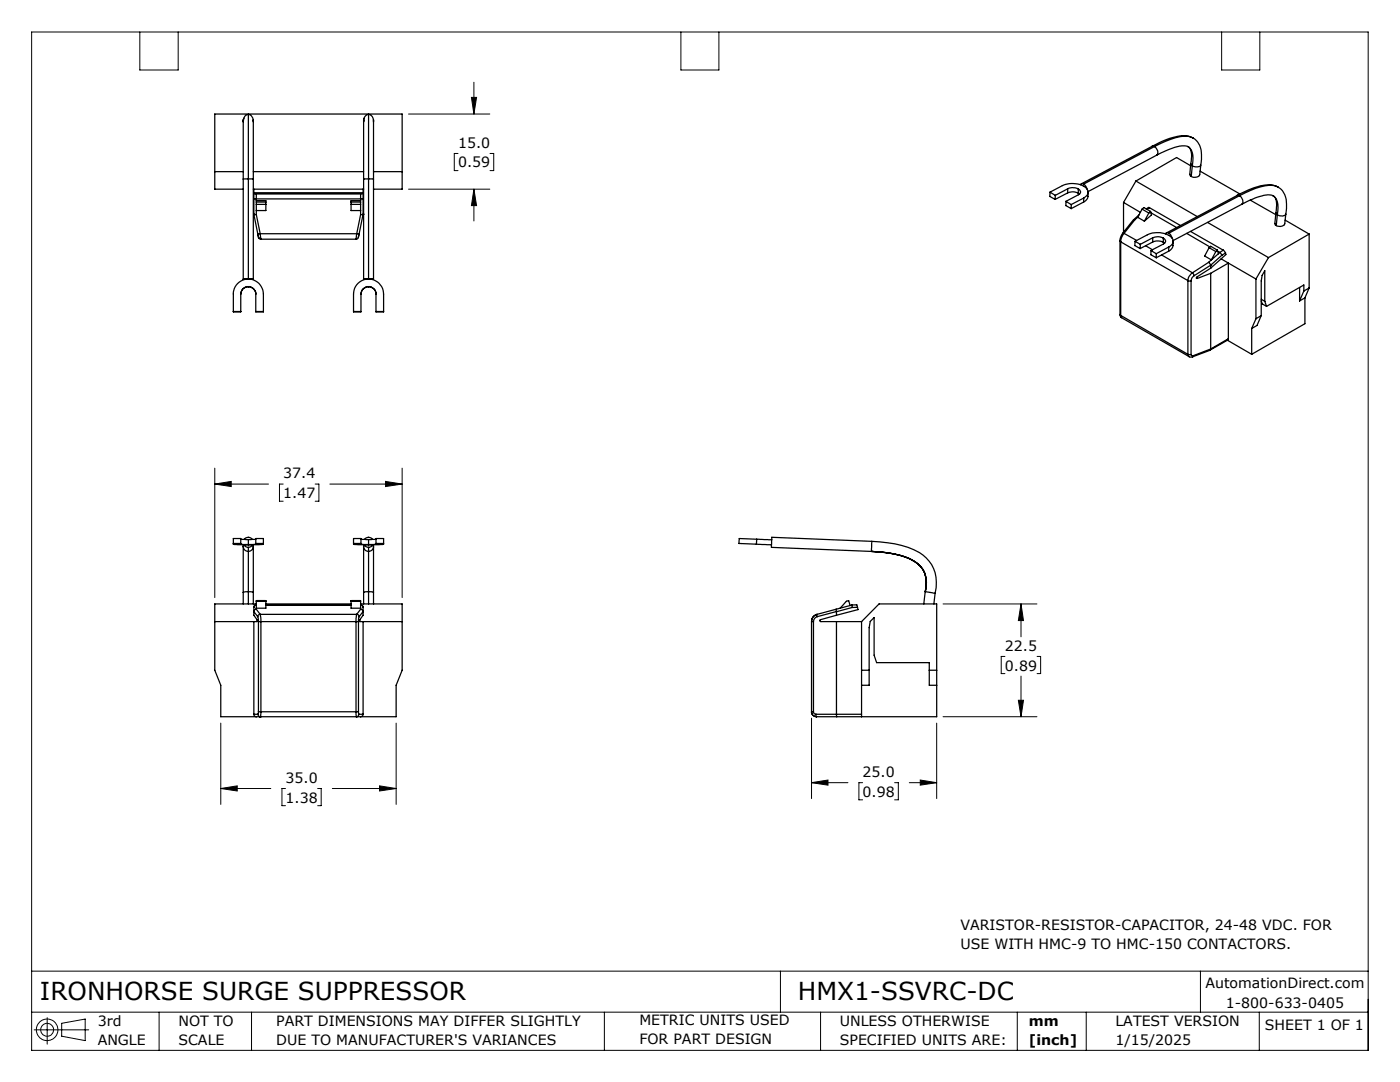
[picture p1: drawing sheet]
<svg xmlns="http://www.w3.org/2000/svg" width="279mm" height="216mm" viewBox="0 0 279 216" stroke-linecap="round" stroke-linejoin="round" font-family="sans-serif">
<g fill="none" stroke="#000" stroke-width=".25">
<path d="M42.9 34.3h5.6M48.5 23.8v.3M48.5 24.1v.2M48.5 35.7v20M48.5 37.7h-5.6v-14.9h37.4v14.9h-5.8M48.5 24.1l.1 .2M48.6 23.6l-.1 .5M49.6 22.8a1.44 1.44 0 0 1 1 1.8v11.1M49.6 22.8a1.63 1.63 0 0 0-1.1 2v10.9M49.6 35.7h-1.1M49.6 35.7h1M49.6 22.8v12.9"/>
<path d="M49.6 35.7v20M50.6 23.8v.5M50.6 35.7v20M50.6 34.3h22M50.6 37.7h22M50.7 39.6h21.8M50.7 38.6l.5 .1M50.7 37.7v5.1M50.7 38.5h21.8M51.2 38.7v4.1M51.2 38.7h20.8M72 38.7v4.1"/>
<path d="M72.5 38.6l-.5 .1M72.5 37.7v5.1M72.6 23.8v.3M72.6 24.1v.2M72.6 35.7v20M72.7 23.6l-.1 .5M73.6 22.8a1.37 1.37 0 0 1 .9 1.8v11.1M73.6 22.8a1.58 1.58 0 0 0-1 2v10.9M73.6 35.7h.9M73.6 35.7h-1M73.6 22.8v12.9M73.6 35.7v20"/>
<path d="M74.5 23.8v.5M74.5 35.7v20M74.5 34.3h5.8M209.5 38.3l2.5-1.3a4.6 4.6 0 0 1 4.9 .7 1.16 1.16 0 0 1-.6 1.8M209.5 38.3l1.1 .7M209.5 38.3v.9l1.1 .6M210.6 39v.8M213.1 37.7a2.24 2.24 0 0 1 2.1 0M213.1 38.5a2.4 2.4 0 0 1 2.1 .1M213.1 37.7l-2.5 1.3M213.1 37.7v.8M213.1 38.5l-2.5 1.3"/>
<path d="M215.2 37.7a.6 .6 0 0 1 .5 .6 .6 .6 0 0 1-.5 .6l-2.5 1.3M215.2 38.6l.2 .1M215.2 37.7v.9M216.3 36.7l.4 .5 .3 .5M216.3 36.7h-.5l-.2 .2M216.3 39.5l-2.5 1.3M216.3 39.5v.8M217.1 38.4a1.57 1.57 0 0 1-.8 1.9M226.7 36.1l12.2 7.1M226.7 36.1l-2.5 4.3M229.9 29.2h.5M229.9 29.2l-14.1 7.5"/>
<path d="M230.4 29.2a1.16 1.16 0 0 1 .4 1.8M230.4 29.2l-14.1 7.5M230.8 31a11.9 11.9 0 0 1 5.3-1.9 1.32 1.32 0 0 1 1.7 1.4l-.3 4.3 .2 .4M230.8 31l-13.7 7.2M237.1 29.3l.1 .1a3.1 3.1 0 0 1 .9 2.8l-.2 .9M237.6 33.1l-2.8-1.7-8.1 4.7M237.7 32.7l.2 .4M237.9 33.1l-.2 2.1M238 27.5l-1.2-.4a12 12 0 0 0-6.9 2.1M238.1 27.5v.1M238.1 27.6a3.8 3.8 0 0 1 1.7 3.7l-.4 3.6a1.2 1.2 0 0 1-1.7 .3M238.1 27.6v-.1a5.3 5.3 0 0 0-4.5 .3l-3.2 1.4"/>
<path d="M239.5 34.1l7.9 4.6M239.6 32.9a1.22 1.22 0 0 1-1.7 .2M247.4 39.1a1.16 1.16 0 0 1 .4 1.7M247.4 39.1l-.5-.1-14.1 7.5M247.4 39.1l-14.1 7.4M249.5 39.9l5.1 2.9M254.1 39.1a2.66 2.66 0 0 1 .9 3l-.1 .8M255 37.3a6.3 6.3 0 0 0-5.2 .3l-2.9 1.4M255.1 37.3v.1M255.1 37.4a3.8 3.8 0 0 1 1.7 3.7l-.2 1.7a1.25 1.25 0 0 1-1.7 .1M255.1 37.4a4 4 0 0 0-3.5-.1l-2 .7-2.2 1.1M49.6 55.7a3 3 0 0 0-3 3v3.5h1.4v-3.5a1.49 1.49 0 0 1 1.6-1.5"/>
<path d="M49.6 55.7a3 3 0 0 1 3 3v3.5h-1.6v-3.5a1.49 1.49 0 0 0-1.4-1.5M49.6 57.2a1.49 1.49 0 0 0-1.6 1.5M49.6 57.2a1.49 1.49 0 0 1 1.4 1.5M49.6 55.7h-1.1h.5M49.6 55.7h1h-.5M49.6 57.2h.1M50.7 42.8h.5M50.7 42.8h.1M50.7 42.8l.7 3.8M51.2 40h1.9v2h-1.9M51.2 40.3h1.9M51.2 40.8h1.9"/>
<path d="M51.2 42.8l.7 3.8M51.4 46.6l.3 .9M51.4 46.6h.5M51.4 46.6l.2 .7M51.6 47.3l.1 .3 .4 .1M51.9 46.6l.2 1.1M51.9 46.6h19.3M52.1 47.7h18.9M70.1 40.3h1.9M70.1 40.8h1.9M71.2 46.6l-.2 1.1M71.7 46.6a.95 .95 0 0 1-.7 1.1"/>
<path d="M71.7 46.6h-.5M71.7 46.6l-.2 .7M72 40h-1.9v2h1.9M72 42.8l-.8 3.8M72.5 42.8h-.5M72.5 42.8h.1M72.5 42.8l-.8 3.8M73.6 55.7a3 3 0 0 0-3 3v3.5h1.4v-3.5a1.49 1.49 0 0 1 1.6-1.5M73.6 55.7a3 3 0 0 1 3 3v3.5h-1.6v-3.5a1.43 1.43 0 0 0-1.4-1.5M73.6 57.2a1.55 1.55 0 0 0-1.6 1.5M73.6 57.2a1.49 1.49 0 0 1 1.4 1.5M73.6 55.7h.9h-.4"/>
<path d="M73.6 55.7h-1h.4M73.6 57.2h.1M212.7 40.2l1.1 .6M212.7 40.2v.8l1.1 .6M213.8 40.8v.8M216.3 40.3l-2.5 1.3M223.5 48l.2 .3M223.5 48v14.8l.2 .1M223.7 48.3l13.4 7.7M223.7 48.3v14.6M224 46.6l-.4 .8-.1 .6M224 46.6h.3"/>
<path d="M224.2 40.4l3.4 2M224.2 40.4v6M224.3 46.6l-.5 .8-.1 .9M224.3 46.6l2.5 1.4M226.2 43.9l-2.2 2.7M226.2 43.9h.3M226.5 43.9l-2.2 2.7M226.5 48.2l2.5-1.4a4.3 4.3 0 0 1 5 .9 1.19 1.19 0 0 1-.7 1.6M226.5 48.2l1.1 .6M226.5 48.2v.8l1 .6M227 43.4l1.4 .7M227 43.4l-.5 .5"/>
<path d="M227.3 42.9l-1.1 1M227.6 48.8l-.1 .8M227.9 41.7l1.4 .8M227.9 41.7l-.9 1.7M227.9 41.7l.4-.3 1.3 .8M228.6 49l1.4 .8M229.3 42.5l-.9 1.6M229.4 41.5l-.2-.1-.5 .3M229.4 41.5l6.1 3.5M229.4 41.5l-.5 .3M229.6 42.2l.2 .7-1.4 1.2M229.6 42.2l-.3 .3"/>
<path d="M229.7 42.4l5.1 3M229.7 50l1.1 .6M229.7 50v.8l1.1 .6M230 47.4a2.4 2.4 0 0 1 2.2 .1M230 48.3a2.54 2.54 0 0 1 2.2 0M230 47.4l-2.4 1.4M230 47.4v.9M230 48.3l-2.5 1.3M230.8 50.6v.8M231.8 50.9l6.2 3.5M232.2 47.5a.6 .6 0 0 1 .4 .6 .6 .6 0 0 1-.4 .6l-2.5 1.3M232.2 48.3l.2 .2"/>
<path d="M232.2 47.5v.8M233.2 50.1l-2.4 1.3M233.3 46.5l.3 .3 .3 .7M233.3 46.5l-.4-.1-.3 .3M233.3 49.3l-2.5 1.3M233.3 49.3l-.1 .8M234.1 48.2a1.61 1.61 0 0 1-.9 1.9M236.8 46.6l4.7 2.7M237.1 56h.6M237.1 56v14.7M237.6 46.2l6.5 3.7M237.7 56v14.7"/>
<path d="M238 54.4l.3 .6M238 54.4a1.97 1.97 0 0 0-.9 1.6M238.3 55a1.24 1.24 0 0 0-.6 1M238.8 55.5l.1 .1M241 44.4l12.2 7M241.2 52.4l.4 .5M241.2 52.4l-3.2 2M241.3 49.4l-.9 1.7 1.4 .8 .8-1.7M241.3 49.4l1.3 .8M241.3 49.4l.3-.3 1.4 .8M241.6 52.9h.1M241.6 53.5l-2.8 2"/>
<path d="M241.6 52.9l-3.3 2.1M241.6 52.9v.6M241.6 54.5v15.1M241.6 54.5l-2.7 1.1M243 49.9l-.4 .3M243 49.9l.2 .7M243 50.2l.4 .2M243.2 50.6l-2 1.8M243.4 50.4l.4 .5M243.4 50.4l-.2 .2M243.7 51.6l1.4 .9M243.8 50.9l-2.2 2"/>
<path d="M244.1 49.9l.5 .6M244.1 49.9l-.7 .5M244.6 50.5l-.8 .4M244.6 50.5l.1 .3-3.1 2.7M245.1 52.5l5.5 3.2M245.1 52.5l-3.5 2M245.1 52.5v15.1M247.8 40.8a12.2 12.2 0 0 1 5.5-1.9 1.5 1.5 0 0 1 1.5 1.8l-.2 1.8M247.8 40.8l-13.7 7.2M250.6 55.7v7.9M251.7 59.7l.7 .4M253.2 51.4l-2.6 4.3"/>
<path d="M254.6 42.5l.3 .4M254.6 42.5l-.2 2.2 .3 .3M254.9 42.9l-.2 2.1M256.5 43.9l4.8 2.8M256.6 42.7l-.2 1.9a1.16 1.16 0 0 1-1.7 .4M259.4 57.4v2.6M260.2 58.1v-1.2l-7.4 4.2M260.2 58.1l-.8 1.9M260.4 59.4l-1 .6M260.4 59.4v5.2l-10.6 6.1M261.3 46.7l-8.1 4.7M261.3 46.7v10.8"/>
<path d="M261.3 57.5l-1.1 .6M261.3 57.5l-.9 1.9M46.6 62.2h1.4M51 62.2h1.6M70.6 62.2h1.4M75 62.2h1.6M223.5 62.7v.3l.3 .4M223.7 62.9l.1 .5M223.7 62.9l13.4 7.8M223.8 63.4l13.5 7.8M237.1 70.7h.6M237.1 70.7l.2 .5"/>
<path d="M237.3 71.2h.8M237.7 70.7l.1 .3h.3M238.1 71l-.1 .2M241.6 69.6l-.1 .3-3.5 1.3M241.6 69.6l-3.5 1.4M244.9 67.9l4.9 2.8M245.1 67.6l-.1 .2-3.5 2M245.1 67.6l-3.5 2M249.8 65.5v5.2M250.6 63.6l-.8 1.9M251.7 63l-1.1 .6M251.7 60l.2 .6 .9 .5"/>
<path d="M251.7 63l-.8 1.9-1.1 .6M252.4 60.1l.4 1M252.4 60.1v-6.1l-.5 1-.2 1.1v6.9M46.6 107.5h1.4v1.1l.6 .1 2.4-.1v-1.1h1.6v1.1l-2.3 .1-3.7-.1zM46.6 108.4h1.4M48 107.6l1.6 .1M48.5 109v9.2M48.5 109l.4 .8 .7 .2M48.5 108.7v.3M48.5 118.2v2.3M48.7 108.7l.4 .4 .5 .1M48.7 107.6a1.02 1.02 0 0 1 1.7 0"/>
<path d="M49.6 118.1l1 .1M49.6 110v8.1M49.6 118.1l-1.1 .1M49.6 107.7v1M49.6 109.2v.8M49.6 118.1v2.4M50.4 108.7l-.4 .4-.4 .1M50.6 109v9.2M50.6 109l-.4 .8-.6 .2M50.6 108.7v.3M50.6 118.2v2.3M51 107.6l-1.4 .1"/>
<path d="M51 108.4h1.6M51.2 120h1.9M70.1 120h1.9M70.6 107.5h1.4v1.1l.6 .1 2.4-.1v-1.1h1.6v1.1l-2.3 .1h-3.5l-.2-.1zM70.6 108.4h1.4M72 107.6l1.6 .1M72.6 109v9.2M72.6 109v.5l.3 .3 .7 .2M72.6 108.7v.3M72.6 118.2v2.3M72.7 108.7l.2 .3 .7 .2M72.7 107.6a.99 .99 0 0 1 1.7 0"/>
<path d="M73.6 118.1l.9 .1M73.6 110v8.1M73.6 118.1l-1 .1M73.6 107.7v1M73.6 109.2v.8M73.6 118.1v2.4M74.4 108.7l-.2 .3-.6 .2M74.5 109v9.2M74.5 109v.5l-.3 .3-.6 .2M74.5 108.7v.3M74.5 118.2v2.3M75 107.6l-1.4 .1"/>
<path d="M75 108.4h1.6M151 108.6l3 .1M151 107.6l3 .1M151 107.6v1M151 107.6l-3.5-.1v.9l3.5 .2M173.9 110a17.4 17.4 0 0 1 8.8 2.1 5 5 0 0 1 2.1 5.3l-.1 .7 1.9 .3M173.9 110h.1M173.9 110a16.1 16.1 0 0 1 9.2 2.5 5.3 5.3 0 0 1 1.5 5.6l-.2 2.4M174 108a18.7 18.7 0 0 1 10.2 2.8 7 7 0 0 1 2.4 7.6M174 108l-20-.8v1.6v.4l19.9 .8M174 108l-.1 2M186.6 118.4l-.2 2.1"/>
<path d="M50.7 121.2v1.6l.6 .9v.3h-8.4M50.7 124v18.5M51.2 121.6l-.4 .1-.1 .3 .7 1M51.2 120.7a.48 .48 0 0 0-.5 .5M51.2 120.5h-8.3v13.2l1.2 3v6.3h35v-6.3l1.2-3v-13.2h-8.3M51.2 121.6l.7 1M51.2 121.4h1.9v-1.6h-1.9v1.8M51.4 123l.2 1M51.6 124h.5M51.6 124v18M51.9 122.6l-.3 .1-.2 .3M51.9 122.6l.2 1.4"/>
<path d="M51.9 122.6h19.3M52.1 124h18.9M52.1 124v18M53.1 120.7h17M53.1 120.5h17M71 124h.5M71 124v18M71.2 122.6l.3 .1 .2 .3M71.2 122.6l-.2 1.4M71.5 124v18M71.7 123l-.2 1M72 121.6l.3 .1 .2 .3"/>
<path d="M72 120.7a.48 .48 0 0 1 .5 .5M72 120.7l.4 .2 .1 .3M72 121.6l-.8 1M72 121.4h-1.9v-1.6h1.9v1.8M72.5 122v.1M72.5 121.2v1.6l-.7 .8v.4h8.5M72.5 122l-.8 1M72.5 124v18.5M162 124h.3M162 124v18M162.3 124v18M163.1 122.6a1.42 1.42 0 0 0-1.1 1.4"/>
<path d="M163.1 122.6v.4M163.1 123a1.02 1.02 0 0 0-.8 1M166.9 121.6v.4M166.9 121.6l-3.8 1M166.9 122v.1M166.9 122.8l-3.1 .8a.2 .2 0 0 0-.2 .3 .2 .2 0 0 0 .2 .1h8.1M166.9 124l.1 19M166.9 122.1v.7M167.7 121.4l-.8 .2M169.7 120.8l-2 .6M169.7 120.8l-.3-1-.5 .2-1.2 1.4M170 120.7l.1 .5"/>
<path d="M170 120.7h1l.1 .5M170 120.7l-.3 .1M170.1 121.2l-7 1.8M171.1 121.2h-1M171.1 121.2l.1 .4-4.3 1.2M171.9 124l3.5-3.5h11.5v22.5h-24M171.9 136.7h1.6v-11.5l.2-1.2 .7-.8v7.5l.5 1.5h10.6v4.5h1.4M171.9 124v19M171.9 133.7h1.6M185.5 133.7h1.4M50.7 142.5a.48 .48 0 0 0 .5 .5M50.7 142.5h.8"/>
<path d="M51.5 142.5l.1 .4 .3 .1M51.6 142l-.1 .5M51.6 142h.5M52 143h.1M52.1 142l-.1 1M52.1 142h18.9M71 142h.5M71 142l.1 1M71.5 142l.1 .5M71.6 142.5l-.4 .5M71.6 142.5h.9M72.5 142.5a.48 .48 0 0 1-.5 .5"/>
<path d="M162 142v.3M162 142h.3M162 142.3v.1a.97 .97 0 0 0 .9 .6M162 142.3l.2 .4 .7 .3M162.3 142a.48 .48 0 0 0 .5 .5M162.8 142.5l.1 .5M162.8 142.5h9.1"/>
</g>
<g fill="none" stroke="#000" stroke-width=".2">
<path d="M6.3 6.4h266.7v203.2h-266.7zM27.9 6.4v7.6h7.7v-7.6M94.1 19.4h1l-.5 3.4zM94.6 16.4v6.4M135.9 6.4v7.6h7.6v-7.6M243.8 6.4v7.6h7.6v-7.6M81.5 37.7h16.3M81.5 22.8h16.3M91.4 30.6h-.7v3.4h.7M94.6 37.7l.5 3.3h-1zM94.6 37.7v6.4M97.8 30.6h.7v3.4h-.7"/>
<path d="M42.9 96.6l3.2-.5v1zM42.9 96.6h10.7M42.9 93.4v25.8M56.5 96.6h-.7v3.4h.7M62.9 96.6h.7v3.4h-.7M65.8 96.6h14.5M76.9 96.1l3.4 .5-3.4 .5zM80.3 93.4v25.8M188.2 120.5h18.7M200.6 131h-.8v3.4h.8M203.2 139.7h1.1l-.5 3.3zM203.8 120.5l.5 3.3h-1.1z"/>
<path d="M203.8 120.5v6.6M203.8 134.9v8.1M207 131h.7v3.4h-.7M44.1 157.3l3.2-.5v1zM44.1 157.3h9.9M44.1 144.3v16.2M57 157.3h-.7v3.5h.7M63.4 157.3h.7v3.5h-.7M66.3 157.3h12.8M75.7 156.8l3.4 .5-3.4 .5zM79.1 144.3v16.2M162 156.2l3.2-.6v1.1z"/>
<path d="M162 156.2h7.2M162 143.3v16M172.2 156.2h-.8v3.4h.8M178.5 156.2h.8v3.4h-.8M181.5 156.2h5.4M183.7 155.6l3.2 .6-3.2 .5zM186.9 144.3v15M188.2 143h18.7M6.3 193.8h266.7M155.8 193.8v8.2M239.6 193.8v8.2M6.3 202h266.7"/>
<path d="M6.8 205.5h10.9M9.4 203.1v5.3M12.3 204.2l4.7-.9v4.3l-4.7-.8zM31.7 202v7.6M50.2 202v7.6M120.6 202v7.6M163.8 202v7.6M203 202v7.6M216.8 202v7.6M251.3 202v7.6"/>
<circle cx="9.4" cy="205.5" r="2.16"/>
<circle cx="9.4" cy="205.5" r="1.29"/>
</g>
<path d="M42.9 96.6l3.2-.5v1zM76.9 96.1l3.4 .5-3.4 .5zM44.1 157.3l3.2-.5v1zM75.7 156.8l3.4 .5-3.4 .5zM203.8 120.5l.5 3.3h-1.1zM203.2 139.7h1.1l-.5 3.3zM162 156.2l3.2-.6v1.1zM183.7 155.6l3.2 .6-3.2 .5zM94.6 37.7l.5 3.3h-1zM94.1 19.4h1l-.5 3.4z" fill="#000"/>
<g font-size="4.9">
<text x="8" y="199.6">IRONHORSE SURGE SUPPRESSOR</text>
<text x="159.2" y="199.6">HMX1-SSVRC-DC</text>
</g>
<g font-size="2.8">
<text x="91.4" y="29.5">15.0</text>
<text x="91.4" y="33.4">0.59</text>
<text x="56.5" y="95.5">37.4</text>
<text x="56.5" y="99.4">1.47</text>
<text x="200.6" y="129.9">22.5</text>
<text x="200.6" y="133.8">0.89</text>
<text x="172.2" y="155.1">25.0</text>
<text x="57" y="156.2">35.0</text>
<text x="57" y="160.1">1.38</text>
<text x="172.2" y="159">0.98</text>
<text x="191.7" y="185.6">VARISTOR-RESISTOR-CAPACITOR, 24-48 VDC. FOR</text>
<text x="191.7" y="189.5">USE WITH HMC-9 TO HMC-150 CONTACTORS.</text>
<text x="240.6" y="197.1">AutomationDirect.com</text>
<text x="244.6" y="201.1">1-800-633-0405</text>
<text x="19.5" y="204.7">3rd</text>
<text x="19.5" y="208.5">ANGLE</text>
<text x="35.6" y="204.7">NOT TO</text>
<text x="35.6" y="208.5">SCALE</text>
<text x="55.1" y="204.7">PART DIMENSIONS MAY DIFFER SLIGHTLY</text>
<text x="55.1" y="208.5">DUE TO MANUFACTURER'S VARIANCES</text>
<text x="127.6" y="204.5">METRIC UNITS USED</text>
<text x="127.6" y="208.3">FOR PART DESIGN</text>
<text x="167.6" y="204.6">UNLESS OTHERWISE</text>
<text x="167.6" y="208.5">SPECIFIED UNITS ARE:</text>
<text x="205.3" y="204.7">mm</text>
<text x="205.3" y="208.5">[inch]</text>
<text x="222.6" y="208.5">1/15/2025</text>
<text x="222.6" y="204.7">LATEST VERSION</text>
<text x="252.4" y="205.6">SHEET 1 OF 1</text>
</g>
</svg>
